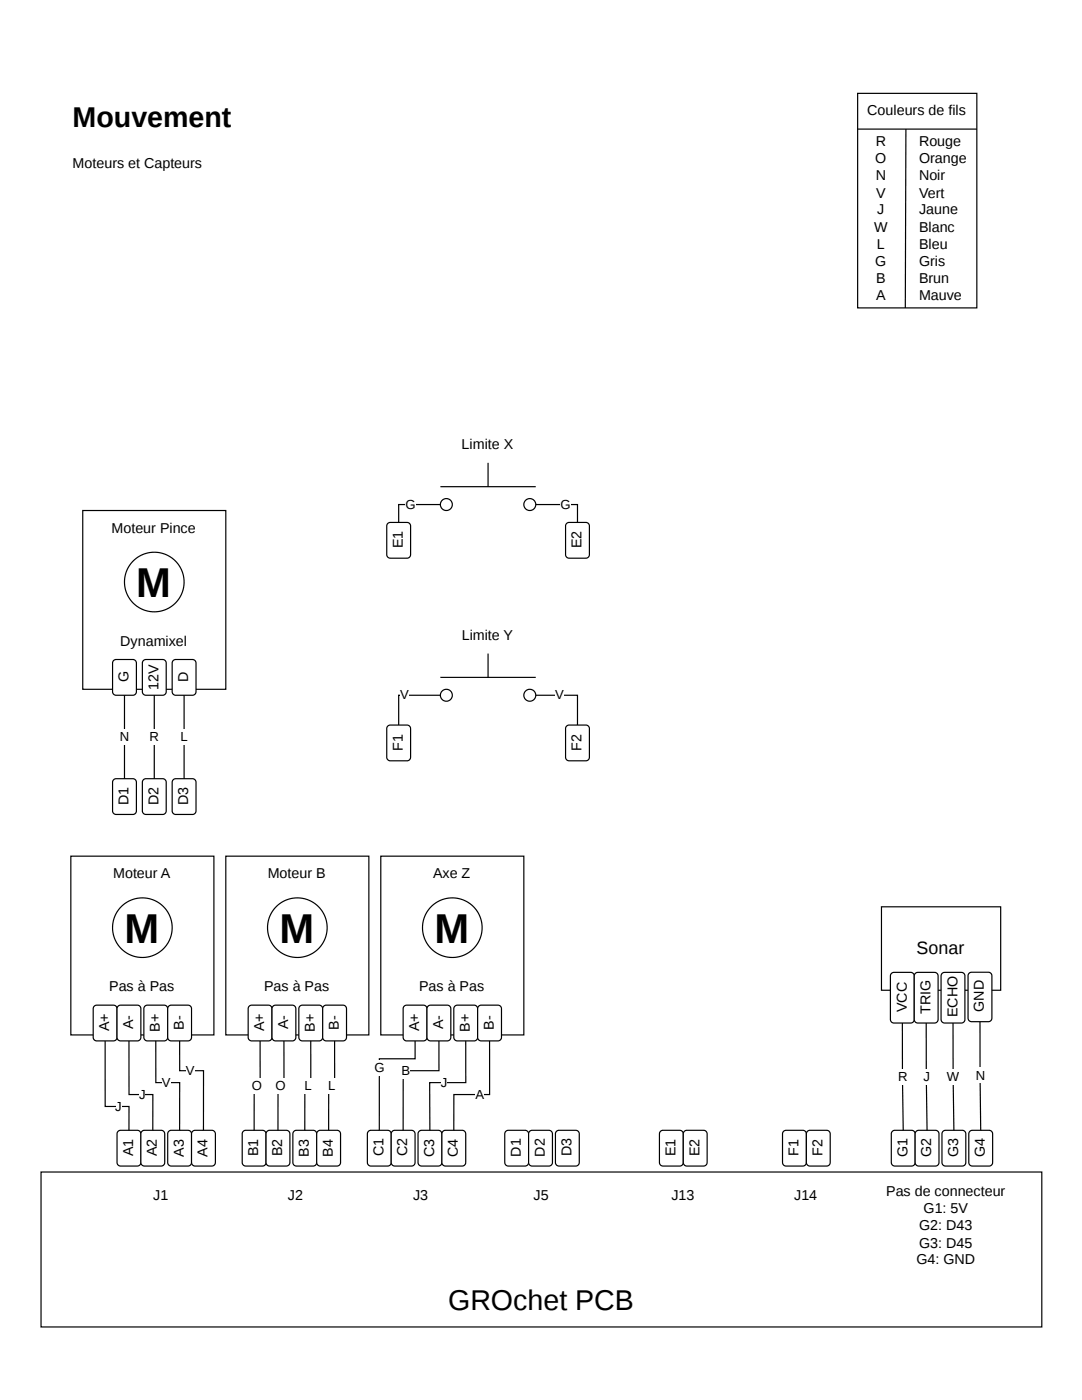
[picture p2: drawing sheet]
<svg xmlns="http://www.w3.org/2000/svg" width="216mm" height="279mm" viewBox="0 0 216 279" stroke-linecap="round" stroke-linejoin="round" font-family="sans-serif">
<path d="M171.1 18.6h23.8v42.8h-23.8zM171.1 25.8h23.8M180.8 25.8l-.2 35.6" fill="none" stroke="#000" stroke-width=".24"/>
<path d="M8.2 233.9h199.7v30.9h-199.7z" fill="#fff"/>
<path d="M8.2 233.9h199.7v30.9h-199.7z" fill="none" stroke="#000" stroke-width=".24"/>
<path d="M23.6 225.8l.5-.2h3.3a.71 .71 0 0 1 .7 .7v5.7a.71 .71 0 0 1-.7 .7h-3.3a.71 .71 0 0 1-.7-.7v-5.7z" fill="#fff"/>
<path d="M23.6 225.8l.5-.2h3.3a.71 .71 0 0 1 .7 .7v5.7a.71 .71 0 0 1-.7 .7h-3.3a.71 .71 0 0 1-.7-.7v-5.7z" fill="none" stroke="#000" stroke-width=".24"/>
<path d="M28.3 225.8l.5-.2h3.4a.71 .71 0 0 1 .7 .7v5.7a.71 .71 0 0 1-.7 .7h-3.4a.71 .71 0 0 1-.7-.7v-5.7z" fill="#fff"/>
<path d="M28.3 225.8l.5-.2h3.4a.71 .71 0 0 1 .7 .7v5.7a.71 .71 0 0 1-.7 .7h-3.4a.71 .71 0 0 1-.7-.7v-5.7z" fill="none" stroke="#000" stroke-width=".24"/>
<path d="M33.7 225.8l.5-.2h3.3a.71 .71 0 0 1 .7 .7v5.7a.71 .71 0 0 1-.7 .7h-3.3a.71 .71 0 0 1-.7-.7v-5.7z" fill="#fff"/>
<path d="M33.7 225.8l.5-.2h3.3a.71 .71 0 0 1 .7 .7v5.7a.71 .71 0 0 1-.7 .7h-3.3a.71 .71 0 0 1-.7-.7v-5.7z" fill="none" stroke="#000" stroke-width=".24"/>
<path d="M38.4 225.8l.5-.2h3.4a.71 .71 0 0 1 .7 .7v5.7a.71 .71 0 0 1-.7 .7h-3.4a.71 .71 0 0 1-.7-.7v-5.7z" fill="#fff"/>
<path d="M38.4 225.8l.5-.2h3.4a.71 .71 0 0 1 .7 .7v5.7a.71 .71 0 0 1-.7 .7h-3.4a.71 .71 0 0 1-.7-.7v-5.7z" fill="none" stroke="#000" stroke-width=".24"/>
<path d="M48.5 225.8l.5-.2h3.4a.71 .71 0 0 1 .7 .7v5.7a.71 .71 0 0 1-.7 .7h-3.4a.71 .71 0 0 1-.7-.7v-5.7z" fill="#fff"/>
<path d="M48.5 225.8l.5-.2h3.4a.71 .71 0 0 1 .7 .7v5.7a.71 .71 0 0 1-.7 .7h-3.4a.71 .71 0 0 1-.7-.7v-5.7z" fill="none" stroke="#000" stroke-width=".24"/>
<path d="M53.3 225.8l.5-.2h3.3a.71 .71 0 0 1 .7 .7v5.7a.71 .71 0 0 1-.7 .7h-3.3a.71 .71 0 0 1-.7-.7v-5.7z" fill="#fff"/>
<path d="M53.3 225.8l.5-.2h3.3a.71 .71 0 0 1 .7 .7v5.7a.71 .71 0 0 1-.7 .7h-3.3a.71 .71 0 0 1-.7-.7v-5.7z" fill="none" stroke="#000" stroke-width=".24"/>
<path d="M58.6 225.8l.6-.2h3.3a.71 .71 0 0 1 .7 .7v5.7a.71 .71 0 0 1-.7 .7h-3.3a.71 .71 0 0 1-.8-.7v-5.7z" fill="#fff"/>
<path d="M58.6 225.8l.6-.2h3.3a.71 .71 0 0 1 .7 .7v5.7a.71 .71 0 0 1-.7 .7h-3.3a.71 .71 0 0 1-.8-.7v-5.7z" fill="none" stroke="#000" stroke-width=".24"/>
<path d="M63.4 225.8l.5-.2h3.3a.71 .71 0 0 1 .8 .7v5.7a.71 .71 0 0 1-.8 .7h-3.3a.71 .71 0 0 1-.7-.7v-5.7z" fill="#fff"/>
<path d="M63.4 225.8l.5-.2h3.3a.71 .71 0 0 1 .8 .7v5.7a.71 .71 0 0 1-.8 .7h-3.3a.71 .71 0 0 1-.7-.7v-5.7z" fill="none" stroke="#000" stroke-width=".24"/>
<path d="M73.5 225.8l.5-.2h3.3a.71 .71 0 0 1 .8 .7v5.7a.71 .71 0 0 1-.8 .7h-3.3a.71 .71 0 0 1-.7-.7v-5.7z" fill="#fff"/>
<path d="M73.5 225.8l.5-.2h3.3a.71 .71 0 0 1 .8 .7v5.7a.71 .71 0 0 1-.8 .7h-3.3a.71 .71 0 0 1-.7-.7v-5.7z" fill="none" stroke="#000" stroke-width=".24"/>
<path d="M78.3 225.8l.5-.2h3.3a.71 .71 0 0 1 .7 .7v5.7a.71 .71 0 0 1-.7 .7h-3.3a.71 .71 0 0 1-.7-.7v-5.7z" fill="#fff"/>
<path d="M78.3 225.8l.5-.2h3.3a.71 .71 0 0 1 .7 .7v5.7a.71 .71 0 0 1-.7 .7h-3.3a.71 .71 0 0 1-.7-.7v-5.7z" fill="none" stroke="#000" stroke-width=".24"/>
<path d="M83.6 225.8l.5-.2h3.4a.71 .71 0 0 1 .7 .7v5.7a.71 .71 0 0 1-.7 .7h-3.4a.71 .71 0 0 1-.7-.7v-5.7z" fill="#fff"/>
<path d="M83.6 225.8l.5-.2h3.4a.71 .71 0 0 1 .7 .7v5.7a.71 .71 0 0 1-.7 .7h-3.4a.71 .71 0 0 1-.7-.7v-5.7z" fill="none" stroke="#000" stroke-width=".24"/>
<path d="M88.4 225.8l.5-.2h3.3a.71 .71 0 0 1 .7 .7v5.7a.71 .71 0 0 1-.7 .7h-3.3a.71 .71 0 0 1-.7-.7v-5.7z" fill="#fff"/>
<path d="M88.4 225.8l.5-.2h3.3a.71 .71 0 0 1 .7 .7v5.7a.71 .71 0 0 1-.7 .7h-3.3a.71 .71 0 0 1-.7-.7v-5.7z" fill="none" stroke="#000" stroke-width=".24"/>
<path d="M100.9 225.8l.5-.2h3.4a.71 .71 0 0 1 .7 .7v5.7a.71 .71 0 0 1-.7 .7h-3.4a.71 .71 0 0 1-.7-.7v-5.7z" fill="#fff"/>
<path d="M100.9 225.8l.5-.2h3.4a.71 .71 0 0 1 .7 .7v5.7a.71 .71 0 0 1-.7 .7h-3.4a.71 .71 0 0 1-.7-.7v-5.7z" fill="none" stroke="#000" stroke-width=".24"/>
<path d="M105.7 225.8l.5-.2h3.3a.71 .71 0 0 1 .7 .7v5.7a.71 .71 0 0 1-.7 .7h-3.3a.71 .71 0 0 1-.7-.7v-5.7z" fill="#fff"/>
<path d="M105.7 225.8l.5-.2h3.3a.71 .71 0 0 1 .7 .7v5.7a.71 .71 0 0 1-.7 .7h-3.3a.71 .71 0 0 1-.7-.7v-5.7z" fill="none" stroke="#000" stroke-width=".24"/>
<path d="M111 225.8l.5-.2h3.4a.71 .71 0 0 1 .7 .7v5.7a.71 .71 0 0 1-.7 .7h-3.4a.71 .71 0 0 1-.7-.7v-5.7z" fill="#fff"/>
<path d="M111 225.8l.5-.2h3.4a.71 .71 0 0 1 .7 .7v5.7a.71 .71 0 0 1-.7 .7h-3.4a.71 .71 0 0 1-.7-.7v-5.7z" fill="none" stroke="#000" stroke-width=".24"/>
<path d="M131.8 225.8l.5-.2h3.3a.71 .71 0 0 1 .7 .7v5.7a.71 .71 0 0 1-.7 .7h-3.3a.71 .71 0 0 1-.7-.7v-5.7z" fill="#fff"/>
<path d="M131.8 225.8l.5-.2h3.3a.71 .71 0 0 1 .7 .7v5.7a.71 .71 0 0 1-.7 .7h-3.3a.71 .71 0 0 1-.7-.7v-5.7z" fill="none" stroke="#000" stroke-width=".24"/>
<path d="M136.5 225.8l.6-.2h3.3a.71 .71 0 0 1 .7 .7v5.7a.71 .71 0 0 1-.7 .7h-3.3a.71 .71 0 0 1-.8-.7v-5.7z" fill="#fff"/>
<path d="M136.5 225.8l.6-.2h3.3a.71 .71 0 0 1 .7 .7v5.7a.71 .71 0 0 1-.7 .7h-3.3a.71 .71 0 0 1-.8-.7v-5.7z" fill="none" stroke="#000" stroke-width=".24"/>
<path d="M156.4 225.8l.5-.2h3.3a.71 .71 0 0 1 .7 .7v5.7a.71 .71 0 0 1-.7 .7h-3.3a.71 .71 0 0 1-.8-.7v-5.7z" fill="#fff"/>
<path d="M156.4 225.8l.5-.2h3.3a.71 .71 0 0 1 .7 .7v5.7a.71 .71 0 0 1-.7 .7h-3.3a.71 .71 0 0 1-.8-.7v-5.7z" fill="none" stroke="#000" stroke-width=".24"/>
<path d="M161.1 225.8l.5-.2h3.3a.71 .71 0 0 1 .8 .7v5.7a.71 .71 0 0 1-.8 .7h-3.3a.71 .71 0 0 1-.7-.7v-5.7z" fill="#fff"/>
<path d="M161.1 225.8l.5-.2h3.3a.71 .71 0 0 1 .8 .7v5.7a.71 .71 0 0 1-.8 .7h-3.3a.71 .71 0 0 1-.7-.7v-5.7z" fill="none" stroke="#000" stroke-width=".24"/>
<path d="M178.1 225.8l.5-.2h3.3a.71 .71 0 0 1 .7 .7v5.7a.71 .71 0 0 1-.7 .7h-3.3a.71 .71 0 0 1-.8-.7v-5.7z" fill="#fff"/>
<path d="M178.1 225.8l.5-.2h3.3a.71 .71 0 0 1 .7 .7v5.7a.71 .71 0 0 1-.7 .7h-3.3a.71 .71 0 0 1-.8-.7v-5.7z" fill="none" stroke="#000" stroke-width=".24"/>
<path d="M182.8 225.8l.5-.2h3.4a.71 .71 0 0 1 .7 .7v5.7a.71 .71 0 0 1-.7 .7h-3.4a.71 .71 0 0 1-.7-.7v-5.7z" fill="#fff"/>
<path d="M182.8 225.8l.5-.2h3.4a.71 .71 0 0 1 .7 .7v5.7a.71 .71 0 0 1-.7 .7h-3.4a.71 .71 0 0 1-.7-.7v-5.7z" fill="none" stroke="#000" stroke-width=".24"/>
<path d="M188.2 225.8l.5-.2h3.3a.71 .71 0 0 1 .7 .7v5.7a.71 .71 0 0 1-.7 .7h-3.3a.71 .71 0 0 1-.7-.7v-5.7z" fill="#fff"/>
<path d="M188.2 225.8l.5-.2h3.3a.71 .71 0 0 1 .7 .7v5.7a.71 .71 0 0 1-.7 .7h-3.3a.71 .71 0 0 1-.7-.7v-5.7z" fill="none" stroke="#000" stroke-width=".24"/>
<path d="M193.5 225.8l.5-.2h3.4a.71 .71 0 0 1 .7 .7v5.7a.71 .71 0 0 1-.7 .7h-3.4a.71 .71 0 0 1-.7-.7v-5.7z" fill="#fff"/>
<path d="M193.5 225.8l.5-.2h3.4a.71 .71 0 0 1 .7 .7v5.7a.71 .71 0 0 1-.7 .7h-3.4a.71 .71 0 0 1-.7-.7v-5.7z" fill="none" stroke="#000" stroke-width=".24"/>
<path d="M76 170.9h28.5v35.6h-28.5z" fill="#fff"/>
<path d="M76 170.9h28.5v35.6h-28.5z" fill="none" stroke="#000" stroke-width=".24"/>
<circle cx="90.3" cy="185.1" r="5.9" fill="#fff"/>
<circle cx="90.3" cy="185.1" r="5.9" fill="none" stroke="#000" stroke-width=".24"/>
<path d="M80.7 200.8l.5-.2h3.3a.71 .71 0 0 1 .7 .7v5.7a.71 .71 0 0 1-.7 .7h-3.3a.71 .71 0 0 1-.8-.7v-5.7z" fill="#fff"/>
<path d="M80.7 200.8l.5-.2h3.3a.71 .71 0 0 1 .7 .7v5.7a.71 .71 0 0 1-.7 .7h-3.3a.71 .71 0 0 1-.8-.7v-5.7z" fill="none" stroke="#000" stroke-width=".24"/>
<path d="M85.4 200.8l.5-.2h3.3a.71 .71 0 0 1 .8 .7v5.7a.71 .71 0 0 1-.8 .7h-3.3a.71 .71 0 0 1-.7-.7v-5.7z" fill="#fff"/>
<path d="M85.4 200.8l.5-.2h3.3a.71 .71 0 0 1 .8 .7v5.7a.71 .71 0 0 1-.8 .7h-3.3a.71 .71 0 0 1-.7-.7v-5.7z" fill="none" stroke="#000" stroke-width=".24"/>
<path d="M90.8 200.8l.5-.2h3.3a.71 .71 0 0 1 .7 .7v5.7a.71 .71 0 0 1-.7 .7h-3.3a.71 .71 0 0 1-.7-.7v-5.7z" fill="#fff"/>
<path d="M90.8 200.8l.5-.2h3.3a.71 .71 0 0 1 .7 .7v5.7a.71 .71 0 0 1-.7 .7h-3.3a.71 .71 0 0 1-.7-.7v-5.7z" fill="none" stroke="#000" stroke-width=".24"/>
<path d="M95.5 200.8l.5-.2h3.4a.71 .71 0 0 1 .7 .7v5.7a.71 .71 0 0 1-.7 .7h-3.4a.71 .71 0 0 1-.7-.7v-5.7z" fill="#fff"/>
<path d="M95.5 200.8l.5-.2h3.4a.71 .71 0 0 1 .7 .7v5.7a.71 .71 0 0 1-.7 .7h-3.4a.71 .71 0 0 1-.7-.7v-5.7z" fill="none" stroke="#000" stroke-width=".24"/>
<path d="M14.1 170.9h28.6v35.6h-28.6z" fill="#fff"/>
<path d="M14.1 170.9h28.6v35.6h-28.6z" fill="none" stroke="#000" stroke-width=".24"/>
<circle cx="28.4" cy="185.1" r="5.9" fill="#fff"/>
<circle cx="28.4" cy="185.1" r="5.9" fill="none" stroke="#000" stroke-width=".24"/>
<path d="M18.8 200.8l.5-.2h3.3a.71 .71 0 0 1 .8 .7v5.7a.71 .71 0 0 1-.8 .7h-3.3a.71 .71 0 0 1-.7-.7v-5.7z" fill="#fff"/>
<path d="M18.8 200.8l.5-.2h3.3a.71 .71 0 0 1 .8 .7v5.7a.71 .71 0 0 1-.8 .7h-3.3a.71 .71 0 0 1-.7-.7v-5.7z" fill="none" stroke="#000" stroke-width=".24"/>
<path d="M23.6 200.8l.5-.2h3.3a.71 .71 0 0 1 .7 .7v5.7a.71 .71 0 0 1-.7 .7h-3.3a.71 .71 0 0 1-.7-.7v-5.7z" fill="#fff"/>
<path d="M23.6 200.8l.5-.2h3.3a.71 .71 0 0 1 .7 .7v5.7a.71 .71 0 0 1-.7 .7h-3.3a.71 .71 0 0 1-.7-.7v-5.7z" fill="none" stroke="#000" stroke-width=".24"/>
<path d="M28.9 200.8l.5-.2h3.3a.71 .71 0 0 1 .8 .7v5.7a.71 .71 0 0 1-.8 .7h-3.3a.71 .71 0 0 1-.7-.7v-5.7z" fill="#fff"/>
<path d="M28.9 200.8l.5-.2h3.3a.71 .71 0 0 1 .8 .7v5.7a.71 .71 0 0 1-.8 .7h-3.3a.71 .71 0 0 1-.7-.7v-5.7z" fill="none" stroke="#000" stroke-width=".24"/>
<path d="M33.7 200.8l.5-.2h3.3a.71 .71 0 0 1 .7 .7v5.7a.71 .71 0 0 1-.7 .7h-3.3a.71 .71 0 0 1-.7-.7v-5.7z" fill="#fff"/>
<path d="M33.7 200.8l.5-.2h3.3a.71 .71 0 0 1 .7 .7v5.7a.71 .71 0 0 1-.7 .7h-3.3a.71 .71 0 0 1-.7-.7v-5.7z" fill="none" stroke="#000" stroke-width=".24"/>
<path d="M45.1 170.9h28.5v35.6h-28.5z" fill="#fff"/>
<path d="M45.1 170.9h28.5v35.6h-28.5z" fill="none" stroke="#000" stroke-width=".24"/>
<circle cx="59.3" cy="185.1" r="5.9" fill="#fff"/>
<circle cx="59.3" cy="185.1" r="5.9" fill="none" stroke="#000" stroke-width=".24"/>
<path d="M49.7 200.8l.5-.2h3.4a.71 .71 0 0 1 .7 .7v5.7a.71 .71 0 0 1-.7 .7h-3.4a.71 .71 0 0 1-.7-.7v-5.7z" fill="#fff"/>
<path d="M49.7 200.8l.5-.2h3.4a.71 .71 0 0 1 .7 .7v5.7a.71 .71 0 0 1-.7 .7h-3.4a.71 .71 0 0 1-.7-.7v-5.7z" fill="none" stroke="#000" stroke-width=".24"/>
<path d="M54.5 200.8l.5-.2h3.3a.71 .71 0 0 1 .7 .7v5.7a.71 .71 0 0 1-.7 .7h-3.3a.71 .71 0 0 1-.7-.7v-5.7z" fill="#fff"/>
<path d="M54.5 200.8l.5-.2h3.3a.71 .71 0 0 1 .7 .7v5.7a.71 .71 0 0 1-.7 .7h-3.3a.71 .71 0 0 1-.7-.7v-5.7z" fill="none" stroke="#000" stroke-width=".24"/>
<path d="M59.8 200.8l.5-.2h3.4a.71 .71 0 0 1 .7 .7v5.7a.71 .71 0 0 1-.7 .7h-3.4a.71 .71 0 0 1-.7-.7v-5.7z" fill="#fff"/>
<path d="M59.8 200.8l.5-.2h3.4a.71 .71 0 0 1 .7 .7v5.7a.71 .71 0 0 1-.7 .7h-3.4a.71 .71 0 0 1-.7-.7v-5.7z" fill="none" stroke="#000" stroke-width=".24"/>
<path d="M64.6 200.8l.5-.2h3.3a.71 .71 0 0 1 .7 .7v5.7a.71 .71 0 0 1-.7 .7h-3.3a.71 .71 0 0 1-.7-.7v-5.7z" fill="#fff"/>
<path d="M21 207.7v13.1h4.7v4.8M64.6 200.8l.5-.2h3.3a.71 .71 0 0 1 .7 .7v5.7a.71 .71 0 0 1-.7 .7h-3.3a.71 .71 0 0 1-.7-.7v-5.7z" fill="none" stroke="#000" stroke-width=".24"/>
<path d="M23.1 219.3h1.1v3.1h-1.1z" fill="#fff"/>
<path d="M25.7 207.7v10.7h4.8v7.2" fill="none" stroke="#000" stroke-width=".24"/>
<path d="M27.8 216.9h1.2v3.1h-1.2z" fill="#fff"/>
<path d="M31.1 207.7v8.4h4.8l-.1 9.5" fill="none" stroke="#000" stroke-width=".24"/>
<path d="M32.3 214.5h1.7v3.1h-1.7z" fill="#fff"/>
<path d="M35.8 207.7l.1 6h4.7v11.9" fill="none" stroke="#000" stroke-width=".24"/>
<path d="M37.1 212.1h1.7v3.1h-1.7z" fill="#fff"/>
<path d="M51.9 207.7v9h-1.2v8.9" fill="none" stroke="#000" stroke-width=".24"/>
<path d="M50.2 215.2h2.1v3.1h-2.1z" fill="#fff"/>
<path d="M56.7 207.7v9h-1.2v8.9" fill="none" stroke="#000" stroke-width=".24"/>
<path d="M54.9 215.2h2.2v3.1h-2.2z" fill="#fff"/>
<path d="M62 207.7v9h-1.2v8.9" fill="none" stroke="#000" stroke-width=".24"/>
<path d="M60.6 215.2h1.7v3.1h-1.7z" fill="#fff"/>
<path d="M66.8 207.7v9h-1.2v8.9" fill="none" stroke="#000" stroke-width=".24"/>
<path d="M65.4 215.2h1.7v3.1h-1.7z" fill="#fff"/>
<path d="M82.8 207.7v3.6h-7.1v14.3" fill="none" stroke="#000" stroke-width=".24"/>
<path d="M74.7 211.7h2.1v3.1h-2.1z" fill="#fff"/>
<path d="M87.6 207.7v6h-7.1l-.1 11.9" fill="none" stroke="#000" stroke-width=".24"/>
<path d="M80.1 212.1h1.7v3.1h-1.7z" fill="#fff"/>
<path d="M92.9 207.7v8.4h-7.2l.1 9.5" fill="none" stroke="#000" stroke-width=".24"/>
<path d="M88 214.5h1.2v3.1h-1.2z" fill="#fff"/>
<path d="M97.7 207.7v10.7h-7.1v7.2" fill="none" stroke="#000" stroke-width=".24"/>
<g fill="#fff">
<path d="M94.9 216.9h1.7v3.1h-1.7z"/>
<path d="M16.5 101.9h28.6v35.7h-28.6z"/>
</g>
<path d="M16.5 101.9h28.6v35.7h-28.6z" fill="none" stroke="#000" stroke-width=".24"/>
<circle cx="30.8" cy="116.2" r="5.9" fill="#fff"/>
<circle cx="30.8" cy="116.2" r="5.9" fill="none" stroke="#000" stroke-width=".24"/>
<path d="M22.7 131.8l.5-.2h3.3a.71 .71 0 0 1 .7 .7v5.7a.71 .71 0 0 1-.7 .8h-3.3a.71 .71 0 0 1-.7-.8v-5.7z" fill="#fff"/>
<path d="M22.7 131.8l.5-.2h3.3a.71 .71 0 0 1 .7 .7v5.7a.71 .71 0 0 1-.7 .8h-3.3a.71 .71 0 0 1-.7-.8v-5.7z" fill="none" stroke="#000" stroke-width=".24"/>
<path d="M28.6 131.8l.5-.2h3.4a.71 .71 0 0 1 .7 .7v5.7a.71 .71 0 0 1-.7 .8h-3.4a.71 .71 0 0 1-.7-.8v-5.7z" fill="#fff"/>
<path d="M28.6 131.8l.5-.2h3.4a.71 .71 0 0 1 .7 .7v5.7a.71 .71 0 0 1-.7 .8h-3.4a.71 .71 0 0 1-.7-.8v-5.7z" fill="none" stroke="#000" stroke-width=".24"/>
<path d="M34.6 131.8l.5-.2h3.3a.71 .71 0 0 1 .7 .7v5.7a.71 .71 0 0 1-.7 .8h-3.3a.71 .71 0 0 1-.7-.8v-5.7z" fill="#fff"/>
<path d="M34.6 131.8l.5-.2h3.3a.71 .71 0 0 1 .7 .7v5.7a.71 .71 0 0 1-.7 .8h-3.3a.71 .71 0 0 1-.7-.8v-5.7z" fill="none" stroke="#000" stroke-width=".24"/>
<path d="M22.7 155.6l.5-.2h3.3a.71 .71 0 0 1 .7 .7v5.7a.71 .71 0 0 1-.7 .7h-3.3a.71 .71 0 0 1-.7-.7v-5.7z" fill="#fff"/>
<path d="M22.7 155.6l.5-.2h3.3a.71 .71 0 0 1 .7 .7v5.7a.71 .71 0 0 1-.7 .7h-3.3a.71 .71 0 0 1-.7-.7v-5.7z" fill="none" stroke="#000" stroke-width=".24"/>
<path d="M28.6 155.6l.5-.2h3.4a.71 .71 0 0 1 .7 .7v5.7a.71 .71 0 0 1-.7 .7h-3.4a.71 .71 0 0 1-.7-.7v-5.7z" fill="#fff"/>
<path d="M28.6 155.6l.5-.2h3.4a.71 .71 0 0 1 .7 .7v5.7a.71 .71 0 0 1-.7 .7h-3.4a.71 .71 0 0 1-.7-.7v-5.7z" fill="none" stroke="#000" stroke-width=".24"/>
<path d="M34.6 155.6l.5-.2h3.3a.71 .71 0 0 1 .7 .7v5.7a.71 .71 0 0 1-.7 .7h-3.3a.71 .71 0 0 1-.7-.7v-5.7z" fill="#fff"/>
<path d="M24.8 138.8v16.6M34.6 155.6l.5-.2h3.3a.71 .71 0 0 1 .7 .7v5.7a.71 .71 0 0 1-.7 .7h-3.3a.71 .71 0 0 1-.7-.7v-5.7z" fill="none" stroke="#000" stroke-width=".24"/>
<path d="M24 145.5h1.7v3.1h-1.7z" fill="#fff"/>
<path d="M30.8 138.8v16.6" fill="none" stroke="#000" stroke-width=".24"/>
<path d="M30 145.5h1.6v3.1h-1.6z" fill="#fff"/>
<path d="M36.7 138.8v16.6" fill="none" stroke="#000" stroke-width=".24"/>
<g fill="#fff">
<path d="M35.9 145.5h1.7v3.1h-1.7z"/>
<circle cx="89.1" cy="100.7" r="1.19"/>
</g>
<circle cx="89.1" cy="100.7" r="1.19" fill="none" stroke="#000" stroke-width=".24"/>
<circle cx="105.7" cy="100.7" r="1.19" fill="#fff"/>
<g fill="none" stroke="#000" stroke-width=".24">
<path d="M87.9 97.1h19M97.4 92.4v4.7"/>
<circle cx="105.7" cy="100.7" r="1.19"/>
</g>
<circle cx="89.1" cy="138.8" r="1.19" fill="#fff"/>
<circle cx="89.1" cy="138.8" r="1.19" fill="none" stroke="#000" stroke-width=".24"/>
<circle cx="105.7" cy="138.8" r="1.19" fill="#fff"/>
<g fill="none" stroke="#000" stroke-width=".24">
<path d="M87.9 100.7h-8.4v3.6M87.9 135.2h19M97.4 130.4v4.8"/>
<circle cx="105.7" cy="138.8" r="1.19"/>
</g>
<g fill="#fff">
<path d="M80.9 99.1h2.1v3.1h-2.1z"/>
<path d="M77.4 104.5l.5-.2h3.3a.71 .71 0 0 1 .7 .7v5.7a.71 .71 0 0 1-.7 .7h-3.3a.71 .71 0 0 1-.7-.7v-5.7z"/>
</g>
<path d="M77.4 104.5l.5-.2h3.3a.71 .71 0 0 1 .7 .7v5.7a.71 .71 0 0 1-.7 .7h-3.3a.71 .71 0 0 1-.7-.7v-5.7zM106.9 100.7h8.3v3.6" fill="none" stroke="#000" stroke-width=".24"/>
<g fill="#fff">
<path d="M111.8 99.1h2.1v3.1h-2.1z"/>
<path d="M113.1 104.5l.5-.2h3.3a.71 .71 0 0 1 .7 .7v5.7a.71 .71 0 0 1-.7 .7h-3.3a.71 .71 0 0 1-.7-.7v-5.7z"/>
</g>
<path d="M113.1 104.5l.5-.2h3.3a.71 .71 0 0 1 .7 .7v5.7a.71 .71 0 0 1-.7 .7h-3.3a.71 .71 0 0 1-.7-.7v-5.7zM87.9 138.8h-8.4v5.9" fill="none" stroke="#000" stroke-width=".24"/>
<g fill="#fff">
<path d="M79.9 137.2h1.7v3.1h-1.7z"/>
<path d="M77.4 144.9l.5-.2h3.3a.71 .71 0 0 1 .7 .7v5.7a.71 .71 0 0 1-.7 .7h-3.3a.71 .71 0 0 1-.7-.7v-5.7z"/>
</g>
<path d="M106.9 138.8h8.3v5.9M77.4 144.9l.5-.2h3.3a.71 .71 0 0 1 .7 .7v5.7a.71 .71 0 0 1-.7 .7h-3.3a.71 .71 0 0 1-.7-.7v-5.7z" fill="none" stroke="#000" stroke-width=".24"/>
<g fill="#fff">
<path d="M110.8 137.2h1.7v3.1h-1.7z"/>
<path d="M113.1 144.9l.5-.2h3.3a.71 .71 0 0 1 .7 .7v5.7a.71 .71 0 0 1-.7 .7h-3.3a.71 .71 0 0 1-.7-.7v-5.7z"/>
</g>
<path d="M113.1 144.9l.5-.2h3.3a.71 .71 0 0 1 .7 .7v5.7a.71 .71 0 0 1-.7 .7h-3.3a.71 .71 0 0 1-.7-.7v-5.7z" fill="none" stroke="#000" stroke-width=".24"/>
<path d="M175.9 181h23.8v16.6h-23.8z" fill="#fff"/>
<path d="M175.9 181h23.8v16.6h-23.8z" fill="none" stroke="#000" stroke-width=".24"/>
<path d="M177.9 194.3l.5-.2h3.3a.71 .71 0 0 1 .7 .7v8.7a.71 .71 0 0 1-.7 .7h-3.3a.71 .71 0 0 1-.7-.7v-8.7z" fill="#fff"/>
<path d="M177.9 194.3l.5-.2h3.3a.71 .71 0 0 1 .7 .7v8.7a.71 .71 0 0 1-.7 .7h-3.3a.71 .71 0 0 1-.7-.7v-8.7z" fill="none" stroke="#000" stroke-width=".24"/>
<path d="M182.6 194.3l.5-.2h3.4a.71 .71 0 0 1 .7 .7v8.7a.71 .71 0 0 1-.7 .7h-3.4a.71 .71 0 0 1-.7-.7v-8.7z" fill="#fff"/>
<path d="M182.6 194.3l.5-.2h3.4a.71 .71 0 0 1 .7 .7v8.7a.71 .71 0 0 1-.7 .7h-3.4a.71 .71 0 0 1-.7-.7v-8.7z" fill="none" stroke="#000" stroke-width=".24"/>
<path d="M188 194.3l.5-.2h3.3a.71 .71 0 0 1 .7 .7v8.7a.71 .71 0 0 1-.7 .7h-3.3a.71 .71 0 0 1-.7-.7v-8.7z" fill="#fff"/>
<path d="M188 194.3l.5-.2h3.3a.71 .71 0 0 1 .7 .7v8.7a.71 .71 0 0 1-.7 .7h-3.3a.71 .71 0 0 1-.7-.7v-8.7z" fill="none" stroke="#000" stroke-width=".24"/>
<path d="M193.4 194.2l.5-.2h3.3a.71 .71 0 0 1 .7 .7v8.5a.71 .71 0 0 1-.7 .7h-3.3a.71 .71 0 0 1-.7-.7v-8.5z" fill="#fff"/>
<path d="M193.4 194.2l.5-.2h3.3a.71 .71 0 0 1 .7 .7v8.5a.71 .71 0 0 1-.7 .7h-3.3a.71 .71 0 0 1-.7-.7v-8.5zM180.1 204.2l.1 21.4" fill="none" stroke="#000" stroke-width=".24"/>
<path d="M179.3 213.3h1.7v3.1h-1.7z" fill="#fff"/>
<path d="M184.8 204.2l.2 21.4" fill="none" stroke="#000" stroke-width=".24"/>
<path d="M184.3 213.3h1.2v3.1h-1.2z" fill="#fff"/>
<path d="M190.2 204.2l.1 21.4" fill="none" stroke="#000" stroke-width=".24"/>
<path d="M188.9 213.3h2.6v3.1h-2.6z" fill="#fff"/>
<path d="M195.5 203.9l.2 21.7" fill="none" stroke="#000" stroke-width=".24"/>
<path d="M194.8 213.1h1.7v3.1h-1.7z" fill="#fff"/>
<g font-size="8.3">
<text x="27.2" y="119.1">M</text>
<text x="24.8" y="188.1">M</text>
<text x="55.7" y="188.1">M</text>
<text x="86.7" y="188.1">M</text>
</g>
<g font-size="5.7">
<text x="14.5" y="25.4">Mouvement</text>
<text x="89.4" y="261.4">GROchet PCB</text>
</g>
<text font-size="3.6" x="182.9" y="190.5">Sonar</text>
<g font-size="2.9">
<text x="173.1" y="23">Couleurs de fils</text>
<text x="174.7" y="29.2">R</text>
<text x="183.4" y="29.2">Rouge</text>
<text x="14.5" y="33.5">Moteurs et Capteurs</text>
<text x="174.7" y="32.5">O</text>
<text x="174.7" y="35.9">N</text>
<text x="183.4" y="32.5">Orange</text>
<text x="183.4" y="35.9">Noir</text>
<text x="174.8" y="39.4">V</text>
<text x="183.4" y="39.4">Vert</text>
<text x="174.4" y="46.3">W</text>
<text x="175.1" y="42.8">J</text>
<text x="183.4" y="42.8">Jaune</text>
<text x="183.4" y="46.3">Blanc</text>
<text x="174.7" y="53">G</text>
<text x="175" y="49.7">L</text>
<text x="183.4" y="49.7">Bleu</text>
<text x="183.4" y="53">Gris</text>
<text x="174.8" y="56.6">B</text>
<text x="174.8" y="59.9">A</text>
<text x="183.4" y="56.6">Brun</text>
<text x="183.4" y="59.9">Mauve</text>
<text x="92.1" y="89.6">Limite X</text>
<text x="22.3" y="106.3">Moteur Pince</text>
<text x="80.4" y="109.5" transform="rotate(-90 80.4 109.5)">E1</text>
<text x="116.1" y="109.5" transform="rotate(-90 116.1 109.5)">E2</text>
<text x="24" y="128.9">Dynamixel</text>
<text x="92.1" y="127.7">Limite Y</text>
<text x="25.7" y="136.2" transform="rotate(-90 25.7 136.2)">G</text>
<text x="31.6" y="137.6" transform="rotate(-90 31.6 137.6)">12V</text>
<text x="37.6" y="136.1" transform="rotate(-90 37.6 136.1)">D</text>
<text x="80.4" y="149.8" transform="rotate(-90 80.4 149.8)">F1</text>
<text x="116.1" y="149.8" transform="rotate(-90 116.1 149.8)">F2</text>
<text x="25.7" y="160.7" transform="rotate(-90 25.7 160.7)">D1</text>
<text x="31.6" y="160.7" transform="rotate(-90 31.6 160.7)">D2</text>
<text x="37.6" y="160.7" transform="rotate(-90 37.6 160.7)">D3</text>
<text x="22.6" y="175.3">Moteur A</text>
<text x="53.4" y="175.3">Moteur B</text>
<text x="86.4" y="175.3">Axe Z</text>
<text x="21.8" y="197.9">Pas à Pas</text>
<text x="52.7" y="197.9">Pas à Pas</text>
<text x="83.6" y="197.9">Pas à Pas</text>
<text x="180.9" y="202" transform="rotate(-90 180.9 202)">VCC</text>
<text x="185.7" y="202.4" transform="rotate(-90 185.7 202.4)">TRIG</text>
<text x="191.1" y="203" transform="rotate(-90 191.1 203)">ECHO</text>
<text x="196.3" y="201.9" transform="rotate(-90 196.3 201.9)">GND</text>
<text x="21.8" y="205.8" transform="rotate(-90 21.8 205.8)">A+</text>
<text x="26.6" y="205.4" transform="rotate(-90 26.6 205.4)">A-</text>
<text x="31.9" y="205.9" transform="rotate(-90 31.9 205.9)">B+</text>
<text x="36.7" y="205.5" transform="rotate(-90 36.7 205.5)">B-</text>
<text x="52.7" y="205.8" transform="rotate(-90 52.7 205.8)">A+</text>
<text x="57.5" y="205.4" transform="rotate(-90 57.5 205.4)">A-</text>
<text x="62.8" y="205.9" transform="rotate(-90 62.8 205.9)">B+</text>
<text x="67.6" y="205.5" transform="rotate(-90 67.6 205.5)">B-</text>
<text x="83.7" y="205.8" transform="rotate(-90 83.7 205.8)">A+</text>
<text x="88.4" y="205.4" transform="rotate(-90 88.4 205.4)">A-</text>
<text x="93.8" y="205.9" transform="rotate(-90 93.8 205.9)">B+</text>
<text x="98.5" y="205.5" transform="rotate(-90 98.5 205.5)">B-</text>
<text x="26.6" y="230.7" transform="rotate(-90 26.6 230.7)">A1</text>
<text x="31.3" y="230.7" transform="rotate(-90 31.3 230.7)">A2</text>
<text x="36.7" y="230.8" transform="rotate(-90 36.7 230.8)">A3</text>
<text x="41.4" y="230.8" transform="rotate(-90 41.4 230.8)">A4</text>
<text x="51.5" y="230.7" transform="rotate(-90 51.5 230.7)">B1</text>
<text x="56.3" y="230.7" transform="rotate(-90 56.3 230.7)">B2</text>
<text x="61.6" y="230.8" transform="rotate(-90 61.6 230.8)">B3</text>
<text x="66.4" y="230.8" transform="rotate(-90 66.4 230.8)">B4</text>
<text x="76.5" y="230.8" transform="rotate(-90 76.5 230.8)">C1</text>
<text x="81.3" y="230.8" transform="rotate(-90 81.3 230.8)">C2</text>
<text x="86.6" y="230.9" transform="rotate(-90 86.6 230.9)">C3</text>
<text x="91.4" y="230.9" transform="rotate(-90 91.4 230.9)">C4</text>
<text x="103.9" y="230.8" transform="rotate(-90 103.9 230.8)">D1</text>
<text x="108.7" y="230.8" transform="rotate(-90 108.7 230.8)">D2</text>
<text x="114" y="230.7" transform="rotate(-90 114 230.7)">D3</text>
<text x="134.8" y="230.7" transform="rotate(-90 134.8 230.7)">E1</text>
<text x="139.6" y="230.7" transform="rotate(-90 139.6 230.7)">E2</text>
<text x="159.4" y="230.7" transform="rotate(-90 159.4 230.7)">F1</text>
<text x="164.1" y="230.7" transform="rotate(-90 164.1 230.7)">F2</text>
<text x="181.1" y="231" transform="rotate(-90 181.1 231)">G1</text>
<text x="185.8" y="231" transform="rotate(-90 185.8 231)">G2</text>
<text x="191.2" y="230.9" transform="rotate(-90 191.2 230.9)">G3</text>
<text x="196.5" y="231" transform="rotate(-90 196.5 231)">G4</text>
<text x="30.6" y="239.5">J1</text>
<text x="57.5" y="239.5">J2</text>
<text x="82.4" y="239.5">J3</text>
<text x="106.5" y="239.5">J5</text>
<text x="134" y="239.5">J13</text>
<text x="158.5" y="239.5">J14</text>
<text x="176.8" y="238.8">Pas de connecteur</text>
<text x="183.4" y="245.4">G2: D43</text>
<text x="184.3" y="242.1">G1: 5V</text>
<text x="183.4" y="249">G3: D45</text>
<text x="182.9" y="252.3">G4: GND</text>
</g>
<g font-size="2.6">
<text x="80.9" y="101.5">G</text>
<text x="111.8" y="101.5">G</text>
<text x="79.9" y="139.6">V</text>
<text x="110.8" y="139.6">V</text>
<text x="23.9" y="147.9">N</text>
<text x="29.8" y="147.9">R</text>
<text x="36" y="147.9">L</text>
<text x="37" y="214.5">V</text>
<text x="74.7" y="214">G</text>
<text x="80.1" y="214.5">B</text>
<text x="179.2" y="215.7">R</text>
<text x="184.3" y="215.7">J</text>
<text x="188.9" y="215.7">W</text>
<text x="194.7" y="215.5">N</text>
<text x="23" y="221.7">J</text>
<text x="27.8" y="219.3">J</text>
<text x="32.3" y="216.9">V</text>
<text x="50.2" y="217.6">O</text>
<text x="55" y="217.6">O</text>
<text x="60.7" y="217.6">L</text>
<text x="65.5" y="217.6">L</text>
<text x="87.9" y="216.9">J</text>
<text x="94.9" y="219.3">A</text>
</g>
</svg>
